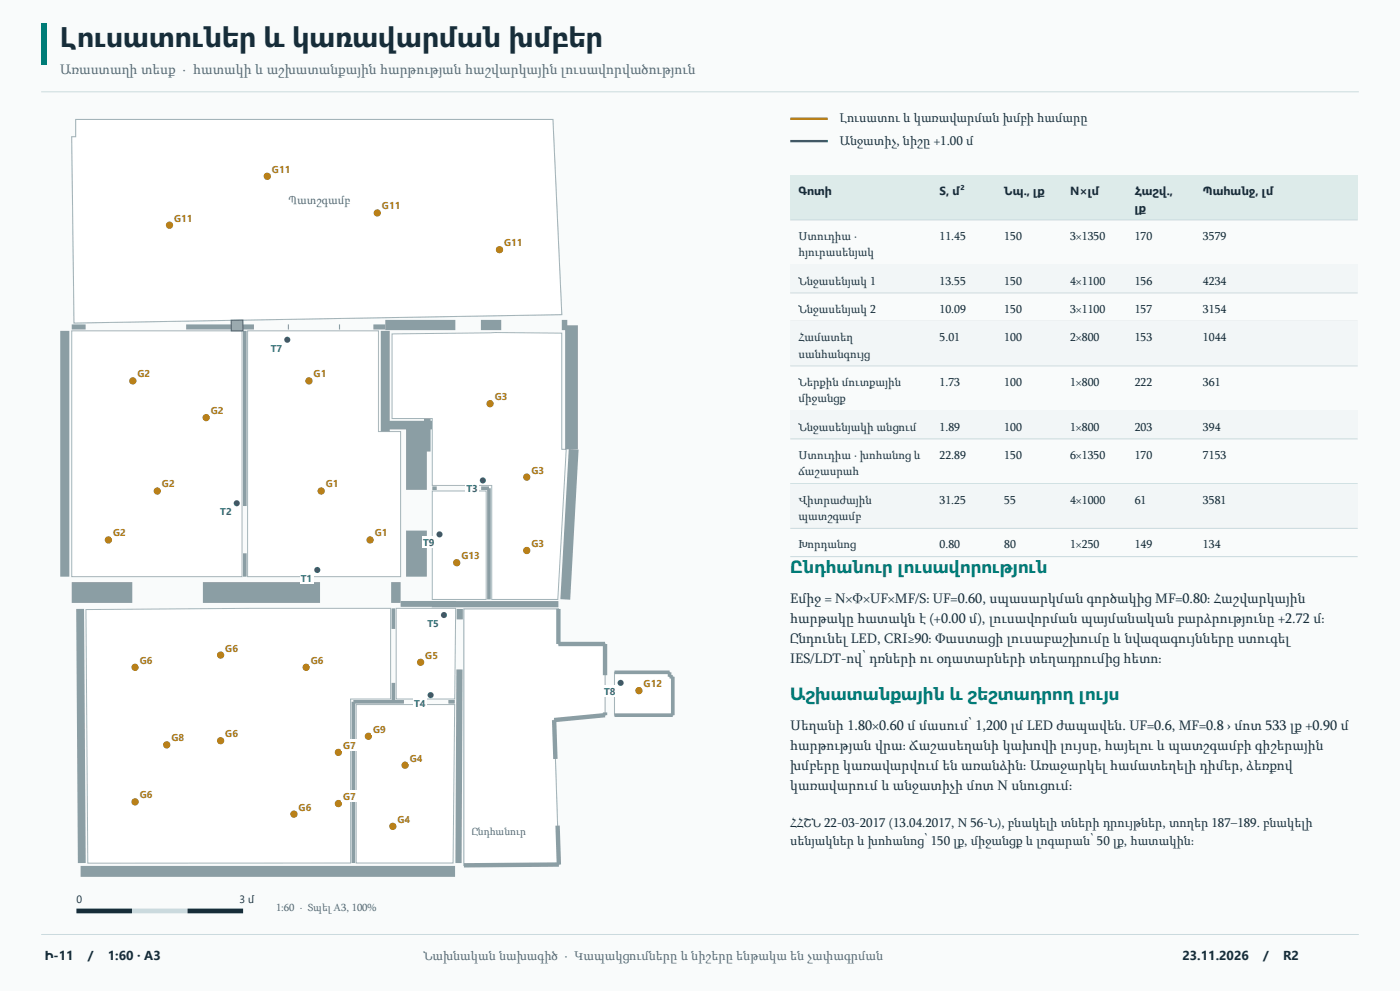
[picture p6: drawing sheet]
<svg xmlns="http://www.w3.org/2000/svg" width="420mm" height="297mm" viewBox="0 0 420 297" stroke-linecap="round" stroke-linejoin="round" font-family="sans-serif">
<path d="M0 0h420v297h-420z" fill-rule="evenodd" fill="#f9fbfb"/>
<path d="M12.3 7.1h1.8v12.3h-1.8z" fill-rule="evenodd" fill="#007c77"/>
<path d="M12.3 27.5h395.4M12.3 280.1h395.4" fill="none" stroke="#cbdade" stroke-width=".3"/>
<g fill="#f1f4f4" stroke="#cbdade" stroke-width=".35">
<path d="M139.2 182.5h28.3v10.5h14v21.3l-15.3 1.5 1.5 43.3-28.5 .2z" fill-rule="evenodd"/>
<path d="M184.4 201.5h16.5v1.3h.9v11.5h-17.4z" fill-rule="evenodd"/>
<path d="M22.7 35.8h143.2l2.6 58.5-146.3 2.5-.7-55.8h1.2z" fill-rule="evenodd"/>
</g>
<g fill="#fff" stroke="#a3b5ba" stroke-width=".3">
<path d="M21.5 99.2h51.1v73.6h-51.1z" fill-rule="evenodd"/>
<path d="M74.3 99.2h39.2v30.1h6.7v43.5h-45.9z" fill-rule="evenodd"/>
<path d="M117.6 100.1l30.9-.4 20 .1v34.9h1.4l-2.6 45h-19.8v-34.2h-17.8v-20.1h-12.1z" fill-rule="evenodd"/>
<path d="M129.7 147.2h16.2v32.5h-16.2z" fill-rule="evenodd"/>
<path d="M118.9 182.3h17.8l-.3 27.2h-17.5z" fill-rule="evenodd"/>
<path d="M106.9 211.2h29.5l-.5 47.4h-29z" fill-rule="evenodd"/>
<path d="M25.8 182.7l49.5-.4h41.9v27.2h-12v49.1l-78.9 .1z" fill-rule="evenodd"/>
<path d="M22.7 35.8h143.2l2.6 58.5-146.3 2.5-.7-55.8h1.2z" fill-rule="evenodd"/>
<path d="M139.2 182.5h28.3v10.5h14v21.3l-15.3 1.5 1.5 43.3-28.5 .2z" fill-rule="evenodd"/>
<path d="M184.4 201.5h16.5v1.3h.9v11.5h-17.4z" fill-rule="evenodd"/>
</g>
<path d="M124.9 127.4v19.4M124.9 159v13.8M21.5 177.6h18.2M60.9 177.6h35.1M117.3 177.6h2.9" fill="none" stroke="#8b9ea4" stroke-width="6.2" stroke-linecap="butt"/>
<path d="M19.4 99.2v73.6M115.6 99.2v30.1" fill="none" stroke="#8b9ea4" stroke-width="2.7" stroke-linecap="butt"/>
<path d="M21.5 98h4.2M55.9 98h20.3M86.4 98h.3M101.7 98h.3M112 98h3.6" fill="none" stroke="#8b9ea4" stroke-width="1.5" stroke-linecap="butt"/>
<path d="M115.6 97.4h21M144.3 97.4h6.1M168.5 97.4h1.7" fill="none" stroke="#8b9ea4" stroke-width="3.1" stroke-linecap="butt"/>
<path d="M115.6 127.4h14" fill="none" stroke="#8b9ea4" stroke-width="2.6" stroke-linecap="butt"/>
<path d="M128.2 125.5v9.8" fill="none" stroke="#8b9ea4" stroke-width="2" stroke-linecap="butt"/>
<path d="M172.1 134.7l-2.5 45" fill="none" stroke="#8b9ea4" stroke-width="3" stroke-linecap="butt"/>
<path d="M171.5 97.5v37.2" fill="none" stroke="#8b9ea4" stroke-width="3.8" stroke-linecap="butt"/>
<path d="M129.5 181.1h38M137.9 182.5v3.1M137.8 200.6l-.2 58.1" fill="none" stroke="#8b9ea4" stroke-width="1.9" stroke-linecap="butt"/>
<path d="M24.2 261.2h112.3" fill="none" stroke="#8b9ea4" stroke-width="3.3" stroke-linecap="butt"/>
<path d="M24 182.5l.5 76.2" fill="none" stroke="#8b9ea4" stroke-width="2.4" stroke-linecap="butt"/>
<path d="M120.2 181h16.5" fill="none" stroke="#8b9ea4" stroke-width="1.7" stroke-linecap="butt"/>
<path d="M167.5 182.5v10.5h14v9.4M181.5 213.5v.8l-15.3 1.5 .4 11.7M167.3 247.4l.4 11.7-28.5 .2" fill="none" stroke="#8b9ea4" stroke-width="1.3" stroke-linecap="butt"/>
<path d="M73.4 99.2v52.5M129.7 146.3h1.3M144.4 146.3h2.3v33.4M73.4 165.8v7M118 182.3v6.2M118 204.7v5.6M121.2 210.3h-15.2v48.4M134.5 210.3h1.9M184.4 201.5h16.5v1.3h.9v11.5h-17.4" fill="none" stroke="#8b9ea4" stroke-width="1.1" stroke-linecap="butt"/>
<path d="M69.4 96l3.4-.1 .1 3.3h-3.5z" fill-rule="evenodd" fill="#9bafb0" stroke="#546f77" stroke-width=".35"/>
<path d="M22.9 273h16.7M56.3 273h16.6" fill="none" stroke="#172d39" stroke-width="1.4" stroke-linecap="butt"/>
<path d="M39.6 273h16.7" fill="none" stroke="#cbdade" stroke-width="1.4" stroke-linecap="butt"/>
<circle cx="96.4" cy="147.2" r="1.09" fill="#b98018"/>
<path d="M97.4 143.1h4.5v3.5h-4.5z" fill-rule="evenodd" fill="#fff"/>
<circle cx="92.7" cy="114.2" r="1.09" fill="#b98018"/>
<path d="M93.7 110.1h4.6v3.5h-4.6z" fill-rule="evenodd" fill="#fff"/>
<circle cx="111" cy="161.8" r="1.09" fill="#b98018"/>
<path d="M112.1 157.8h4.5v3.5h-4.5z" fill-rule="evenodd" fill="#fff"/>
<circle cx="47.2" cy="147.2" r="1.09" fill="#b98018"/>
<path d="M48.2 143.1h4.6v3.5h-4.6z" fill-rule="evenodd" fill="#fff"/>
<circle cx="39.9" cy="114.2" r="1.09" fill="#b98018"/>
<path d="M40.9 110.1h4.5v3.5h-4.5z" fill-rule="evenodd" fill="#fff"/>
<circle cx="61.9" cy="125.2" r="1.09" fill="#b98018"/>
<path d="M62.9 121.1h4.5v3.5h-4.5z" fill-rule="evenodd" fill="#fff"/>
<circle cx="32.5" cy="161.8" r="1.09" fill="#b98018"/>
<path d="M33.6 157.8h4.5v3.5h-4.5z" fill-rule="evenodd" fill="#fff"/>
<circle cx="147" cy="121" r="1.09" fill="#b98018"/>
<path d="M148.1 116.9h4.5v3.6h-4.5z" fill-rule="evenodd" fill="#fff"/>
<circle cx="158" cy="143" r="1.09" fill="#b98018"/>
<path d="M159.1 138.9h4.5v3.6h-4.5z" fill-rule="evenodd" fill="#fff"/>
<circle cx="158" cy="165" r="1.09" fill="#b98018"/>
<path d="M159.1 160.9h4.5v3.6h-4.5z" fill-rule="evenodd" fill="#fff"/>
<circle cx="121.5" cy="229.3" r="1.09" fill="#b98018"/>
<path d="M122.6 225.3h4.5v3.5h-4.5z" fill-rule="evenodd" fill="#fff"/>
<circle cx="117.9" cy="247.7" r="1.09" fill="#b98018"/>
<path d="M118.9 243.6h4.5v3.5h-4.5z" fill-rule="evenodd" fill="#fff"/>
<circle cx="126.2" cy="198.5" r="1.09" fill="#b98018"/>
<path d="M127.2 194.4h4.6v3.6h-4.6z" fill-rule="evenodd" fill="#fff"/>
<circle cx="137" cy="168.7" r="1.09" fill="#b98018"/>
<path d="M138.1 164.6h6.2v3.5h-6.2z" fill-rule="evenodd" fill="#fff"/>
<circle cx="66.2" cy="222" r="1.09" fill="#b98018"/>
<path d="M67.2 217.9h4.6v3.6h-4.6z" fill-rule="evenodd" fill="#fff"/>
<circle cx="91.9" cy="200" r="1.09" fill="#b98018"/>
<path d="M92.9 195.9h4.5v3.6h-4.5z" fill-rule="evenodd" fill="#fff"/>
<circle cx="40.5" cy="200" r="1.09" fill="#b98018"/>
<path d="M41.6 195.9h4.5v3.6h-4.5z" fill-rule="evenodd" fill="#fff"/>
<circle cx="40.5" cy="240.3" r="1.09" fill="#b98018"/>
<path d="M41.6 236.3h4.5v3.5h-4.5z" fill-rule="evenodd" fill="#fff"/>
<circle cx="88.2" cy="244" r="1.09" fill="#b98018"/>
<path d="M89.2 239.9h4.6v3.6h-4.6z" fill-rule="evenodd" fill="#fff"/>
<circle cx="66.2" cy="196.3" r="1.09" fill="#b98018"/>
<path d="M67.2 192.3h4.6v3.5h-4.6z" fill-rule="evenodd" fill="#fff"/>
<circle cx="50.9" cy="67.5" r="1.09" fill="#b98018"/>
<path d="M51.9 63.4h6.2v3.6h-6.2z" fill-rule="evenodd" fill="#fff"/>
<circle cx="113.2" cy="63.8" r="1.09" fill="#b98018"/>
<path d="M114.2 59.8h6.3v3.5h-6.3z" fill-rule="evenodd" fill="#fff"/>
<circle cx="149.9" cy="74.8" r="1.09" fill="#b98018"/>
<path d="M150.9 70.8h6.2v3.5h-6.2z" fill-rule="evenodd" fill="#fff"/>
<circle cx="80.2" cy="52.8" r="1.09" fill="#b98018"/>
<path d="M81.2 48.8h6.3v3.5h-6.3z" fill-rule="evenodd" fill="#fff"/>
<circle cx="191.7" cy="207" r="1.09" fill="#b98018"/>
<path d="M192.7 202.9h6.3v3.6h-6.3z" fill-rule="evenodd" fill="#fff"/>
<circle cx="95.2" cy="170.8" r=".92" fill="#345f82"/>
<path d="M89.9 171.4h4.1v3.5h-4.1z" fill-rule="evenodd" fill="#fff"/>
<circle cx="71" cy="150.8" r=".92" fill="#345f82"/>
<path d="M65.7 151.4h4.2v3.5h-4.2z" fill-rule="evenodd" fill="#fff"/>
<circle cx="144.9" cy="144" r=".92" fill="#345f82"/>
<path d="M139.6 144.5h4.1v3.5h-4.1z" fill-rule="evenodd" fill="#fff"/>
<circle cx="129.2" cy="208.3" r=".92" fill="#345f82"/>
<path d="M123.9 208.9h4.1v3.5h-4.1z" fill-rule="evenodd" fill="#fff"/>
<circle cx="133.2" cy="184.3" r=".92" fill="#345f82"/>
<path d="M127.9 184.9h4.1v3.5h-4.1z" fill-rule="evenodd" fill="#fff"/>
<circle cx="86.2" cy="101.8" r=".92" fill="#345f82"/>
<path d="M80.9 102.4h4.1v3.5h-4.1z" fill-rule="evenodd" fill="#fff"/>
<circle cx="186.2" cy="204.7" r=".92" fill="#345f82"/>
<path d="M180.9 205.2h4.1v3.5h-4.1z" fill-rule="evenodd" fill="#fff"/>
<circle cx="131.9" cy="160.2" r=".92" fill="#345f82"/>
<path d="M126.6 160.7h4.1v3.5h-4.1z" fill-rule="evenodd" fill="#fff"/>
<circle cx="101.5" cy="225.5" r="1.09" fill="#b98018"/>
<path d="M102.6 221.4h4.5v3.6h-4.5z" fill-rule="evenodd" fill="#fff"/>
<circle cx="101.5" cy="240.8" r="1.09" fill="#b98018"/>
<path d="M102.6 236.8h4.5v3.5h-4.5z" fill-rule="evenodd" fill="#fff"/>
<circle cx="50" cy="223.2" r="1.09" fill="#b98018"/>
<path d="M51.1 219.2h4.5v3.5h-4.5z" fill-rule="evenodd" fill="#fff"/>
<circle cx="110.5" cy="220.7" r="1.09" fill="#b98018"/>
<path d="M111.6 216.6h4.5v3.5h-4.5z" fill-rule="evenodd" fill="#fff"/>
<path d="M237.1 35.6h11.3" fill="none" stroke="#b98018" stroke-width=".71" stroke-linecap="butt"/>
<path d="M237.1 42.3h11.3" fill="none" stroke="#345f82" stroke-width=".71" stroke-linecap="butt"/>
<path d="M237.1 52.5h170.2v13.4h-170.2z" fill-rule="evenodd" fill="#ddebea"/>
<path d="M237.1 65.9h170.2M237.1 79.3h170.2" fill="none" stroke="#cbdade" stroke-width=".3"/>
<path d="M237.1 79.3h170.2v8.5h-170.2z" fill-rule="evenodd" fill="#f2f6f7"/>
<path d="M237.1 87.8h170.2M237.1 96.3h170.2" fill="none" stroke="#cbdade" stroke-width=".3"/>
<path d="M237.1 96.3h170.2v13.4h-170.2z" fill-rule="evenodd" fill="#f2f6f7"/>
<path d="M237.1 109.7h170.2M237.1 123.1h170.2" fill="none" stroke="#cbdade" stroke-width=".3"/>
<path d="M237.1 123.1h170.2v8.4h-170.2z" fill-rule="evenodd" fill="#f2f6f7"/>
<path d="M237.1 131.5h170.2M237.1 145h170.2" fill="none" stroke="#cbdade" stroke-width=".3"/>
<path d="M237.1 145h170.2v13.4h-170.2z" fill-rule="evenodd" fill="#f2f6f7"/>
<path d="M237.1 158.4h170.2M237.1 166.8h170.2" fill="none" stroke="#cbdade" stroke-width=".3"/>
<text font-size="8.5" fill="#172d39" x="18" y="14.1">Լուսատուներ և կառավարման խմբեր</text>
<g font-size="5.3" fill="#007c77">
<text x="237.1" y="171.8">Ընդհանուր լուսավորություն</text>
<text x="237.1" y="209.9">Աշխատանքային և շեշտադրող լույս</text>
</g>
<text font-size="4.2" fill="#536776" x="18" y="22.2">Առաստաղի տեսք · հատակի և աշխատանքային հարթության հաշվարկային լուսավորվածություն</text>
<g font-size="4.2" fill="#172d39">
<text x="237.1" y="180.6">Eմիջ = N×Φ×UF×MF/S։ UF=0.60, սպասարկման գործակից MF=0.80։ Հաշվարկային</text>
<text x="237.1" y="186.6">հարթակը հատակն է (+0.00 մ), լուսավորման պայմանական բարձրությունը +2.72 մ։</text>
<text x="237.1" y="192.6">Ընդունել LED, CRI≥90։ Փաստացի լուսաբաշխումը և նվազագույնները ստուգել</text>
<text x="237.1" y="198.6">IES/LDT-ով՝ դռների ու օդատարների տեղադրումից հետո։</text>
<text x="237.1" y="218.7">Սեղանի 1.80×0.60 մ մասում՝ 1,200 լմ LED ժապավեն. UF=0.6, MF=0.8 › մոտ 533 լք +0.90 մ</text>
<text x="237.1" y="224.7">հարթության վրա։ Ճաշասեղանի կախովի լույսը, հայելու և պատշգամբի գիշերային</text>
<text x="237.1" y="230.7">խմբերը կառավարվում են առանձին։ Առաջարկել համատեղելի դիմեր, ձեռքով</text>
<text x="237.1" y="236.7">կառավարում և անջատիչի մոտ N սնուցում։</text>
</g>
<g font-size="3.9" fill="#172d39">
<text x="251.9" y="36.7">Լուսատու և կառավարման խմբի համարը</text>
<text x="251.9" y="43.4">Անջատիչ, նիշը +1.00 մ</text>
<text x="237.1" y="248">ՀՀՇՆ 22-03-2017 (13.04.2017, N 56-Ն), բնակելի տների դրույթներ, տողեր 187–189. բնակելի</text>
<text x="237.1" y="253.3">սենյակներ և խոհանոց՝ 150 լք, միջանցք և լոգարան՝ 50 լք, հատակին։</text>
<text x="13.4" y="287.8">Ի-11</text>
<text x="26.4" y="287.8">/</text>
<text x="32.4" y="287.8">1:60 · A3</text>
<text x="354.7" y="287.8">23.11.2026</text>
<text x="379" y="287.8">/</text>
<text x="384.9" y="287.8">R2</text>
</g>
<text font-size="3.9" fill="#536776" x="127" y="287.8">Նախնական նախագիծ · Կապակցումները և նիշերը ենթակա են չափագրման</text>
<g font-size="3.5" fill="#172d39">
<text x="239.5" y="58.5">Գոտի</text>
<text x="281.9" y="58.5">S, մ²</text>
<text x="301.3" y="58.5">Նպ., լք</text>
<text x="321" y="58.5">N×լմ</text>
<text x="340.4" y="58.5">Հաշվ.,</text>
<text x="360.9" y="58.5">Պահանջ, լմ</text>
<text x="340.4" y="63.5">լք</text>
<text x="239.5" y="71.9">Ստուդիա ·</text>
<text x="281.9" y="71.9">11.45</text>
<text x="301.3" y="71.9">150</text>
<text x="321" y="71.9">3×1350</text>
<text x="340.4" y="71.9">170</text>
<text x="360.9" y="71.9">3579</text>
<text x="239.5" y="76.9">հյուրասենյակ</text>
<text x="239.5" y="85.3">Ննջասենյակ 1</text>
<text x="281.9" y="85.3">13.55</text>
<text x="301.3" y="85.3">150</text>
<text x="321" y="85.3">4×1100</text>
<text x="340.4" y="85.3">156</text>
<text x="360.9" y="85.3">4234</text>
<text x="239.5" y="93.8">Ննջասենյակ 2</text>
<text x="281.9" y="93.8">10.09</text>
<text x="301.3" y="93.8">150</text>
<text x="321" y="93.8">3×1100</text>
<text x="340.4" y="93.8">157</text>
<text x="360.9" y="93.8">3154</text>
<text x="239.5" y="102.3">Համատեղ</text>
<text x="239.5" y="107.2">սանհանգույց</text>
<text x="281.9" y="102.3">5.01</text>
<text x="301.3" y="102.3">100</text>
<text x="321" y="102.3">2×800</text>
<text x="340.4" y="102.3">153</text>
<text x="360.9" y="102.3">1044</text>
<text x="239.5" y="115.7">Ներքին մուտքային</text>
<text x="281.9" y="115.7">1.73</text>
<text x="301.3" y="115.7">100</text>
<text x="321" y="115.7">1×800</text>
<text x="340.4" y="115.7">222</text>
<text x="360.9" y="115.7">361</text>
<text x="239.5" y="120.6">միջանցք</text>
<text x="239.5" y="129.1">Ննջասենյակի անցում</text>
<text x="281.9" y="129.1">1.89</text>
<text x="301.3" y="129.1">100</text>
<text x="321" y="129.1">1×800</text>
<text x="340.4" y="129.1">203</text>
<text x="360.9" y="129.1">394</text>
<text x="239.5" y="137.5">Ստուդիա · խոհանոց և</text>
<text x="281.9" y="137.5">22.89</text>
<text x="301.3" y="137.5">150</text>
<text x="321" y="137.5">6×1350</text>
<text x="340.4" y="137.5">170</text>
<text x="360.9" y="137.5">7153</text>
<text x="239.5" y="142.5">ճաշասրահ</text>
<text x="239.5" y="151">Վիտրաժային</text>
<text x="239.5" y="155.9">պատշգամբ</text>
<text x="281.9" y="151">31.25</text>
<text x="301.3" y="151">55</text>
<text x="321" y="151">4×1000</text>
<text x="340.4" y="151">61</text>
<text x="360.9" y="151">3581</text>
<text x="239.5" y="164.4">Խորդանոց</text>
<text x="281.9" y="164.4">0.80</text>
<text x="301.3" y="164.4">80</text>
<text x="321" y="164.4">1×250</text>
<text x="340.4" y="164.4">149</text>
<text x="360.9" y="164.4">134</text>
</g>
<text font-size="3.5" fill="#536776" x="86.5" y="61.2">Պատշգամբ</text>
<g font-size="3.2" fill="#536776">
<text x="141.5" y="250.3">Ընդհանուր</text>
<text x="82.8" y="273">1:60 · Տպել A3, 100%</text>
</g>
<g font-size="3.2" fill="#172d39">
<text x="22.9" y="270.5">0</text>
<text x="71.9" y="270.5">3 մ</text>
</g>
<g font-size="3" fill="#b98018">
<text x="81.6" y="51.8">G11</text>
<text x="114.6" y="62.8">G11</text>
<text x="52.3" y="66.4">G11</text>
<text x="151.3" y="73.8">G11</text>
<text x="41.3" y="113.1">G2</text>
<text x="94.1" y="113.1">G1</text>
<text x="148.4" y="119.9">G3</text>
<text x="63.3" y="124.1">G2</text>
<text x="159.4" y="141.9">G3</text>
<text x="48.6" y="146.1">G2</text>
<text x="97.8" y="146.1">G1</text>
<text x="33.9" y="160.8">G2</text>
<text x="112.4" y="160.8">G1</text>
<text x="138.4" y="167.6">G13</text>
<text x="159.4" y="163.9">G3</text>
<text x="67.6" y="195.3">G6</text>
<text x="127.6" y="197.4">G5</text>
<text x="41.9" y="198.9">G6</text>
<text x="93.3" y="198.9">G6</text>
<text x="193.1" y="205.9">G12</text>
<text x="67.6" y="220.9">G6</text>
<text x="111.9" y="219.6">G9</text>
<text x="51.4" y="222.2">G8</text>
<text x="102.9" y="224.4">G7</text>
<text x="122.9" y="228.3">G4</text>
<text x="41.9" y="239.3">G6</text>
<text x="102.9" y="239.8">G7</text>
<text x="89.6" y="242.9">G6</text>
<text x="119.3" y="246.6">G4</text>
</g>
<g font-size="3" fill="#345f82">
<text x="81.2" y="105.4">T7</text>
<text x="139.9" y="147.5">T3</text>
<text x="66.1" y="154.3">T2</text>
<text x="126.9" y="163.7">T9</text>
<text x="90.2" y="174.3">T1</text>
<text x="128.2" y="187.8">T5</text>
<text x="181.2" y="208.2">T8</text>
<text x="124.2" y="211.8">T4</text>
</g>
</svg>
